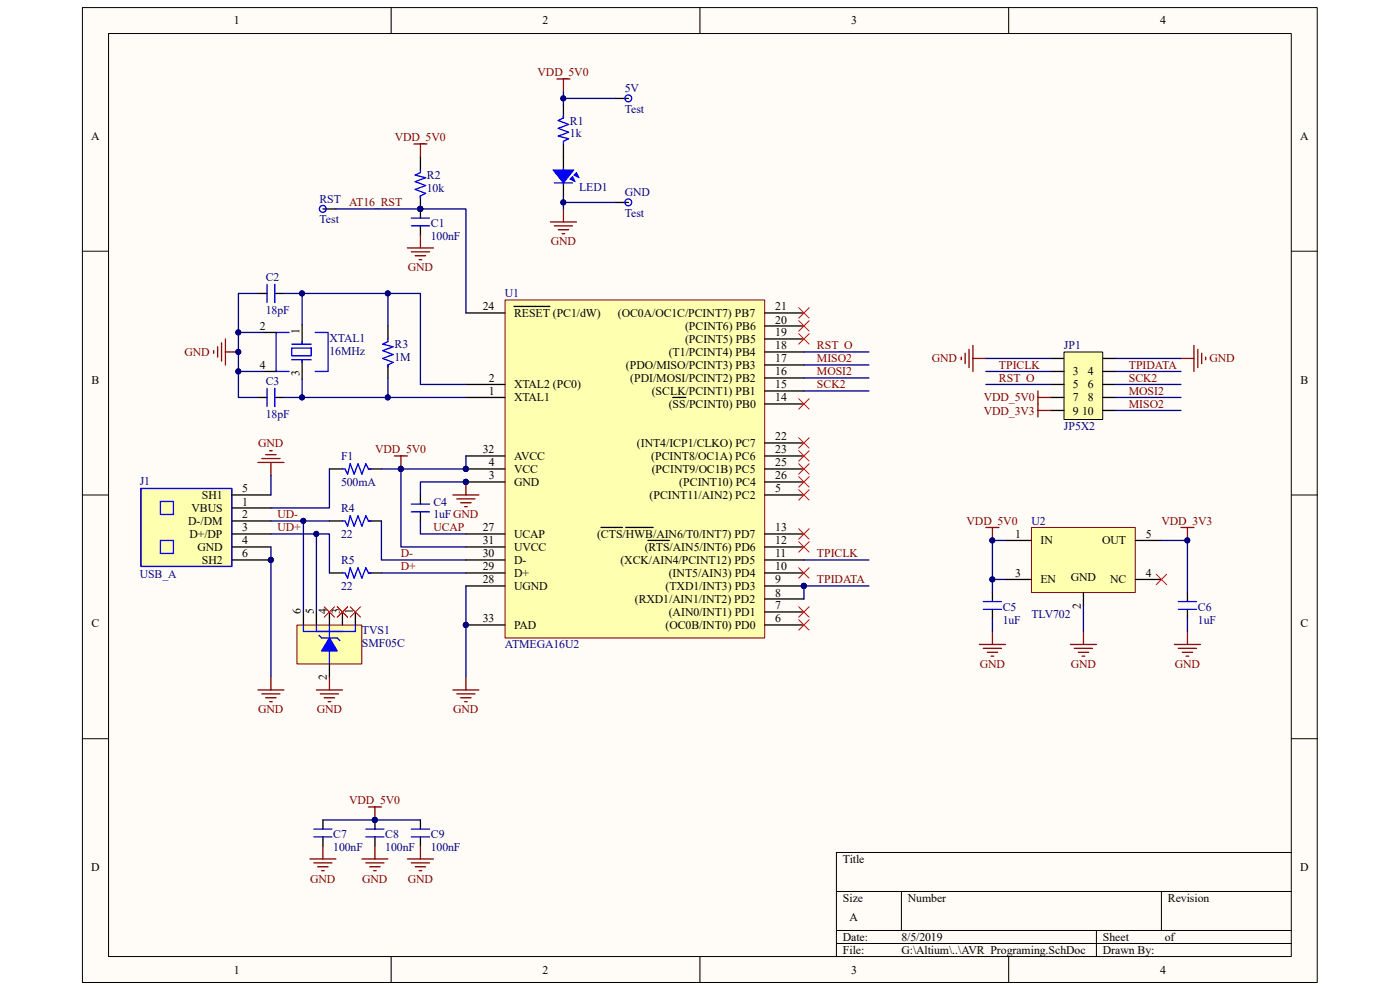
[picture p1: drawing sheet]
<svg xmlns="http://www.w3.org/2000/svg" width="297mm" height="210mm" viewBox="0 0 297 210" stroke-linecap="round" stroke-linejoin="round" font-family="sans-serif">
<path d="M17.5 1.7h261.9v206.7h-261.9z" fill="#fffcf8"/>
<path d="M17.5 1.6h261.9v206.8h-261.9z" fill="none" stroke="#000" stroke-width=".21"/>
<path d="M23.1 7.2h250.8v195.7h-250.8z" fill="#fffcf8"/>
<g fill="none" stroke="#000" stroke-width=".21">
<path d="M23 7.1h250.9v195.8h-250.9zM83 1.6v5.5M148.5 1.6v5.5M214 1.6v5.5M17.5 53.3h5.5M274 53.3h5.5M17.5 105h5.5M274 105h5.5M17.5 156.7h5.5M274 156.7h5.5M177.4 189.1h96.6M177.4 197.4h96.6"/>
<path d="M191.2 189.1v8.3M232.6 197.4v5.5M246.4 189.1v8.3M274 180.8h-96.6v22.1M83 202.9v5.5M148.5 202.9v5.5M177.4 200.1h96.6M214 202.9v5.5"/>
</g>
<path d="M107.2 63.7h55v71.6h-55z" fill="#ffffb0"/>
<path d="M107.1 63.6h55.1v71.7h-55.1z" fill="none" stroke="#800000" stroke-width=".21"/>
<g fill="none" stroke="#000" stroke-width=".28">
<path d="M89.2 33.3v2.7M89.2 41.6v4.7M89.2 47.9v1.9M54.7 62.2h1.9M55.8 78.8h2.8M55.8 70.5h2.8M58.3 62.2h1.9M64.1 68.9v4.1M64.1 76.3v4.1M82.3 69.1v2.8M82.3 77.4v2.8M98.8 66.4h8.3"/>
<path d="M109 65h7.7M162.3 66.4h8.2M162.3 77.4h8.2M162.3 74.7h8.2M162.3 71.9h8.2M162.3 69.1h8.2M54.7 84.3h1.9M58.3 84.3h1.9M69.9 99.5h2.7M78.2 99.5h2.7M98.8 84.3h8.3M98.8 81.6h8.3"/>
<path d="M98.8 99.5h8.3M98.8 96.7h8.3M142.7 84.3h2.8M162.3 99.5h8.2M162.3 85.7h8.2M162.3 94h8.2M162.3 96.7h8.2M162.3 82.9h8.2M162.3 80.2h8.2M69.9 110.5h2.7M78.2 110.5h2.7M89.2 105v1.9"/>
<path d="M89.2 108.6v1.9M98.8 102.2h8.3M98.8 118.8h8.3M98.8 116h8.3M98.8 113.3h8.3M127.5 111.9h4.5M132.7 111.9h5.9M137.5 114.6h4.5M162.3 102.2h8.2M162.3 105h8.2M162.3 118.8h8.2M162.3 116h8.2"/>
<path d="M162.3 113.3h8.2M69.9 121.5h2.7M78.2 121.5h2.7M98.8 132.6h8.3M98.8 124.3h8.3M98.8 121.5h8.3M162.3 132.6h8.2M162.3 129.8h8.2M162.3 127.1h8.2M162.3 124.3h8.2M162.3 121.5h8.2M68.5 173.9v2"/>
<path d="M68.5 177.5v2M79.5 173.9v2M79.5 177.5v2M89.2 173.9v2M89.2 177.5v2"/>
</g>
<g fill="#000080" stroke="#000080" stroke-width=".21">
<circle cx="98.8" cy="102.2" r=".53"/>
<circle cx="98.8" cy="99.5" r=".53"/>
<circle cx="170.5" cy="124.3" r=".53"/>
<circle cx="98.8" cy="132.6" r=".53"/>
<circle cx="50.5" cy="74.6" r=".53"/>
<circle cx="89.2" cy="44.3" r=".53"/>
<circle cx="85" cy="99.5" r=".53"/>
<circle cx="79.5" cy="173.9" r=".53"/>
</g>
<g fill="none" stroke="#00f" stroke-width=".28">
<path d="M89.2 36v.6l-1.1 .6 2.2 .5-2.2 .8 2.2 .9-2.2 .8 2.2 .8-1.1 .6v.5M87.3 47.9h3.8M87.3 46.3h3.8M56.6 60.3v3.9M58.3 60.3v3.9M61.3 70.5h-2.7v8.3h2.7M61.9 73.8h4.1v1.7h-4.1zM61.9 73h4.1M61.9 76.3h4.1M64.1 72.5v.5M64.1 76.3v.6M66.8 70.5h2.8v8.3h-2.8"/>
<path d="M82.3 71.9v.6l-1.1 .5 2.2 .6-2.2 .8 2.2 .8-2.2 .8 2.2 .9-1.1 .5v.6M56.6 82.4v3.8M58.3 82.4v3.8M72.6 99.5h.6l.5 1.1 .6-2.2 .8 2.2 .9-2.2 .8 2.2 .8-2.2 .6 1.1h.5M72.6 110.5h.6l.5 1.1 .6-2.2 .8 2.2 .9-2.2 .8 2.2 .8-2.2 .6 1.1h.5M87.3 106.9h3.8M87.3 108.6h3.8M72.6 121.5h.6l.5 1.1 .6-2.2 .8 2.2 .9-2.2 .8 2.2 .8-2.2 .6 1.1h.5M66.6 177.5h3.8M66.6 175.9h3.8M77.6 177.5h3.9M77.6 175.9h3.9"/>
<path d="M87.3 177.5h3.8M87.3 175.9h3.8"/>
</g>
<g fill="none" stroke="#800000" stroke-width=".28">
<path d="M87.8 30.5h2.8M89.2 30.5v2.8M86.4 52.6h5.5M87.3 53.4h3.8M88.1 54.3h2.2M88.9 55.1h.6M89.2 49.8v2.8M45.3 74.4v.5M46.2 73.6v2.2M47 72.7v3.9M47.8 71.9v5.5M47.8 74.7h2.8"/>
<path d="M54.7 98.1h5.5M55.5 97.3h3.9M56.4 96.4h2.2M57.2 95.6h.5M57.5 98.1v2.8M83.7 96.7h2.7M85.1 96.7v2.8M96.1 105h5.5M96.9 105.8h3.9M97.7 106.6h2.2M98.6 107.5h.5M98.8 102.2v2.8"/>
<path d="M54.7 146.4h5.5M55.5 147.2h3.9M56.4 148h2.2M57.2 148.8h.5M57.5 143.6v2.8M96.1 146.4h5.5M96.9 147.2h3.9M97.7 148h2.2M98.6 148.8h.5M98.8 143.6v2.8M68.5 179.5v2.7M78.2 171.2h2.7"/>
<path d="M79.5 171.2v2.7M79.5 179.5v2.7M89.2 179.5v2.7M65.7 182.2h5.6M66.6 183h3.8M67.4 183.9h2.2M68.2 184.7h.6M76.8 182.2h5.5M77.6 183h3.9M78.4 183.9h2.2M79.3 184.7h.5M86.4 182.2h5.5"/>
<path d="M87.3 183h3.8M88.1 183.9h2.2M88.9 184.7h.6"/>
</g>
<g fill="none" stroke="#f00" stroke-width=".21">
<path d="M169.4 65.3l2.2 2.2M169.4 68l2.2 2.2M169.4 70.8l2.2 2.2M171.6 65.3l-2.2 2.2M171.6 68l-2.2 2.2M171.6 70.8l-2.2 2.2M169.4 84.6l2.2 2.2M169.4 92.9l2.2 2.2M169.4 95.6l2.2 2.2M169.4 98.4l2.2 2.2M171.6 84.6l-2.2 2.2M171.6 92.9l-2.2 2.2"/>
<path d="M171.6 95.6l-2.2 2.2M171.6 98.4l-2.2 2.2M169.4 101.1l2.2 2.2M169.4 103.9l2.2 2.2M169.4 114.9l2.2 2.2M171.6 101.1l-2.2 2.2M171.6 103.9l-2.2 2.2M171.6 114.9l-2.2 2.2M169.4 128.7l2.2 2.2M169.4 131.5l2.2 2.2M171.6 128.7l-2.2 2.2M171.6 131.5l-2.2 2.2"/>
</g>
<path d="M63 132.6h13.8v8.2h-13.8z" fill="#ffffb0"/>
<path d="M63 132.6h13.8v8.2h-13.8z" fill="none" stroke="#800000" stroke-width=".21"/>
<path d="M69.9 135.3l1.6 2.8h-3.3z" fill="#00f"/>
<path d="M64.4 132.6v1.3h11v-1.3M67.1 132.6v1.3h5.5M67.7 134.8l.5 .5h3.3l.6 .6M69.9 135.3l1.6 2.8h-3.3zM69.9 132.6v2.7M69.9 138.1v2.7" fill="none" stroke="#00f" stroke-width=".28"/>
<path d="M64.4 129.8v2.8M67.1 129.8v2.8M69.9 129.8v2.8M72.6 129.8v2.8M75.4 129.8v2.8M69.9 140.8v2.8" fill="none" stroke="#000" stroke-width=".28"/>
<path d="M67.1 146.4h5.5M68 147.2h3.8M68.8 148h2.2M69.6 148.8h.6M69.9 143.6v2.8" fill="none" stroke="#800000" stroke-width=".28"/>
<path d="M169.4 112.2l2.2 2.2M171.6 112.2l-2.2 2.2M68.8 128.7l2.2 2.2M71 128.7l-2.2 2.2M71.5 128.7l2.2 2.2M73.7 128.7l-2.2 2.2M74.3 128.7l2.2 2.2M76.5 128.7l-2.2 2.2M169.4 120.4l2.2 2.2M171.6 120.4l-2.2 2.2" fill="none" stroke="#f00" stroke-width=".21"/>
<path d="M30 103.7h19.1v16.4h-19.1z" fill="#ffffb0"/>
<path d="M29.9 103.6h19.2v16.5h-19.2z" fill="none" stroke="#800000" stroke-width=".21"/>
<path d="M222.9 76h2.8M234 76h2.7M49.2 107.7h8.3M49.2 110.5h8.3M49.2 113.3h8.3M49.2 116h8.3M49.2 118.8h8.3M49.2 105h8.3" fill="none" stroke="#000" stroke-width=".28"/>
<circle cx="57.4" cy="118.8" r=".53" fill="#000080" stroke="#000080" stroke-width=".21"/>
<path d="M29.9 103.6h19.3v16.6h-19.3zM34 106.4h2.8v2.7h-2.8zM34 114.6h2.8v2.8h-2.8z" fill="none" stroke="#00f" stroke-width=".28"/>
<path d="M225.8 74.7h8.1v14.3h-8.1z" fill="#ffffb0"/>
<path d="M225.7 74.7h8.2v14.3h-8.2z" fill="none" stroke="#000" stroke-width=".21"/>
<path d="M222.9 78.8h2.8M234 78.8h2.7M222.9 81.6h2.8M222.9 84.3h2.8M222.9 87.1h2.8M234 81.6h2.7M234 84.3h2.7M234 87.1h2.7" fill="none" stroke="#000" stroke-width=".28"/>
<g fill="none" stroke="#800000" stroke-width=".28">
<path d="M203.9 75.8v.5M204.7 74.9v2.2M205.6 74.1v3.9M206.4 73.3v5.5M206.4 76h2.8M250.5 76h2.8M253.3 73.3v5.5M254.1 74.1v3.9M254.9 74.9v2.2M255.8 75.8v.5M220.2 82.9v5.5M220.2 84.3h2.7"/>
<path d="M220.2 87.1h2.7"/>
</g>
<path d="M218.9 111.9h21.9v13.8h-21.9z" fill="#ffffb0"/>
<path d="M218.8 111.9h22v13.8h-22z" fill="none" stroke="#800000" stroke-width=".21"/>
<g fill="none" stroke="#000" stroke-width=".28">
<path d="M119.5 22.3v2.7M119.5 30.5v2.8M130.6 20.9h2.7M68.5 44.3h2.8M130.6 42.9h2.7M213.3 114.6h5.5M240.9 114.6h5.5M210.5 125.7v1.9M210.5 129.3v1.9M213.3 122.9h5.5M229.8 125.7v2.7M240.9 122.9h5.5"/>
<path d="M251.9 125.7v1.9M251.9 129.3v1.9"/>
</g>
<g fill="none" stroke="#800000" stroke-width=".28">
<path d="M209.2 111.9h2.7M210.5 111.9v2.7M250.5 111.9h2.8M251.9 111.9v2.7M207.8 136.7h5.5M208.6 137.5h3.9M209.4 138.4h2.2M210.3 139.2h.5M210.5 133.9v2.8M227.1 136.7h5.5M227.9 137.5h3.9M228.7 138.4h2.2"/>
<path d="M229.6 139.2h.5M229.8 133.9v2.8M249.1 136.7h5.6M250 137.5h3.8M250.8 138.4h2.2M251.6 139.2h.6M251.9 133.9v2.8"/>
</g>
<g fill="#000080" stroke="#000080" stroke-width=".21">
<circle cx="210.5" cy="114.6" r=".53"/>
<circle cx="251.9" cy="114.6" r=".53"/>
</g>
<path d="M119.5 24.5v.5l-1.1 .6 2.2 .8-2.2 .8 2.2 .9-2.2 .8 2.2 .5-1.1 .6v.5M134 20.8a.72 .72 0 0 0-1.1-.6 .72 .72 0 0 0 0 1.3 .72 .72 0 0 0 1.1-.6M67.8 44.3a.72 .72 0 0 1 1-.6 .72 .72 0 0 1 .1 1.2 .72 .72 0 0 1-1.1-.5M134 42.9a.72 .72 0 0 0-1.1-.6 .72 .72 0 0 0 0 1.2 .72 .72 0 0 0 1.1-.6M208.6 127.6h3.9M208.6 129.3h3.9M250 127.6h3.8M250 129.3h3.8" fill="none" stroke="#00f" stroke-width=".28"/>
<path d="M245.3 121.8l2.2 2.2M247.5 121.8l-2.2 2.2" fill="none" stroke="#f00" stroke-width=".21"/>
<path d="M122.3 36.6l.5 1.1-1.1-.5z" fill="#00f"/>
<path d="M122.3 36.6l.5 1.1-1.1-.5z" fill="none" stroke="#00f" stroke-width=".21"/>
<path d="M120.9 38l.6-.6 .5 1.1z" fill="#00f"/>
<path d="M120.9 38l.6-.6 .5 1.1z" fill="none" stroke="#00f" stroke-width=".21"/>
<path d="M117.3 36h4.4l-2.2 2.8z" fill="#00f"/>
<path d="M117.3 36h4.4l-2.2 2.8z" fill="none" stroke="#00f" stroke-width=".21"/>
<path d="M117.6 38.8h3.9M119.5 35.8v.8M119.5 38.5v.6" fill="none" stroke="#00f" stroke-width=".28"/>
<path d="M119.5 33.3v2.7M119.5 38.8v2.8" fill="none" stroke="#000" stroke-width=".28"/>
<path d="M118.1 16.7h2.8M119.5 16.7v2.8M116.8 47.1h5.5M117.6 47.9h3.9M118.4 48.7h2.2M119.3 49.6h.5M119.5 44.3v2.8" fill="none" stroke="#800000" stroke-width=".28"/>
<g fill="none" stroke="#000080" stroke-width=".28">
<path d="M119.5 19.5v1.4M130.6 20.9h-11.1v1.4M71.3 44.3h27.5v22.1M119.5 41.6v1.3h11.1M119.5 42.9v1.4M50.6 70.5h5.2M50.6 78.8h5.2M54.7 62.2h-4.1v22.1h4.1M60.2 62.2h3.9M64.1 68.9v-6.7h25.1v19.4h9.6M82.3 62.2v6.9M170.5 77.4h13.8"/>
<path d="M170.5 74.7h13.8M209.2 78.8h13.7M209.2 76h13.7M236.7 78.8h13.8M236.7 76h13.8M60.2 84.3h3.9M64.1 80.4v3.9h34.7M69.9 99.5v8.2h-12.4M82.3 80.2v4.1M85.1 99.5v16.5h13.7M98.8 96.7v2.8h-17.9M170.5 80.2h13.8"/>
<path d="M170.5 82.9h13.8M209.2 81.6h13.7M236.7 84.3h13.8M236.7 87.1h13.8M236.7 81.6h13.8M57.5 113.3h12.4v8.2M57.5 110.5h6.9v19.3M57.5 100.9v4.1M57.5 116v27.6M64.4 110.5h5.5M67.1 113.3v16.5M80.9 110.5v8.3h17.9"/>
<path d="M89.2 110.5v2.8h9.6M98.8 102.2h-9.6v2.8M170.5 118.8h13.8M213.3 114.6h-2.8v8.3h2.8M246.4 114.6h5.5v11.1M80.9 121.5h17.9M98.8 124.3v19.3M184.3 124.3h-13.8v2.8M210.5 122.9v2.8M210.5 131.2v2.7M229.8 128.4v5.5M251.9 131.2v2.7"/>
<path d="M68.5 173.9h20.7"/>
</g>
<g fill="#000080" stroke="#000080" stroke-width=".21">
<circle cx="64.1" cy="84.3" r=".53"/>
<circle cx="64.1" cy="62.2" r=".53"/>
<circle cx="82.3" cy="62.2" r=".53"/>
<circle cx="82.3" cy="84.3" r=".53"/>
<circle cx="50.5" cy="70.5" r=".53"/>
<circle cx="50.5" cy="78.8" r=".53"/>
<circle cx="67.1" cy="113.3" r=".53"/>
<circle cx="79.5" cy="173.9" r=".53"/>
<circle cx="98.8" cy="102.2" r=".53"/>
<circle cx="85" cy="99.5" r=".53"/>
<circle cx="98.8" cy="99.5" r=".53"/>
<circle cx="98.8" cy="132.6" r=".53"/>
<circle cx="170.5" cy="124.3" r=".53"/>
<circle cx="89.2" cy="44.3" r=".53"/>
<circle cx="50.5" cy="74.6" r=".53"/>
<circle cx="64.3" cy="110.5" r=".53"/>
<circle cx="57.4" cy="118.8" r=".53"/>
<circle cx="210.5" cy="122.9" r=".53"/>
<circle cx="210.5" cy="114.6" r=".53"/>
<circle cx="251.9" cy="114.6" r=".53"/>
<circle cx="119.5" cy="20.9" r=".53"/>
<circle cx="119.5" cy="42.9" r=".53"/>
</g>
<g font-size="2.5">
<text x="49.6" y="5.2">1</text>
<text x="115.1" y="5.2">2</text>
<text x="180.6" y="5.2">3</text>
<text x="246.1" y="5.2">4</text>
<text x="19.3" y="29.6">A</text>
<text x="275.8" y="29.6">A</text>
<text x="102.4" y="65.8">24</text>
<text x="164.5" y="65.8">21</text>
<text x="55.1" y="70">2</text>
<text x="63.5" y="70.8" transform="rotate(-90 63.5 70.8)">1</text>
<text x="109" y="67.2">RESET (PC1/dW)</text>
<text x="131.1" y="67.2">(OC0A/OC1C/PCINT7) PB7</text>
<text x="145.3" y="70">(PCINT6) PB6</text>
<text x="164.5" y="71.4">19</text>
<text x="164.5" y="68.6">20</text>
<text x="141.9" y="75.5">(T1/PCINT4) PB4</text>
<text x="145.3" y="72.7">(PCINT5) PB5</text>
<text x="164.5" y="76.9">17</text>
<text x="164.5" y="74.1">18</text>
<text x="19.4" y="81.4">B</text>
<text x="55.1" y="78.3">4</text>
<text x="63.5" y="79.8" transform="rotate(-90 63.5 79.8)">3</text>
<text x="103.7" y="83.8">1</text>
<text x="103.7" y="81">2</text>
<text x="109" y="82.4">XTAL2 (PC0)</text>
<text x="132.8" y="78.3">(PDO/MISO/PCINT3) PB3</text>
<text x="133.7" y="81">(PDI/MOSI/PCINT2) PB2</text>
<text x="138.3" y="83.8">(SCLK/PCINT1) PB1</text>
<text x="164.5" y="82.4">15</text>
<text x="164.5" y="79.6">16</text>
<text x="227.6" y="79.6">3</text>
<text x="227.6" y="82.4">5</text>
<text x="230.8" y="79.6">4</text>
<text x="230.8" y="82.4">6</text>
<text x="275.9" y="81.4">B</text>
<text x="109" y="85.1">XTAL1</text>
<text x="141.9" y="86.5">(SS/PCINT0) PB0</text>
<text x="164.5" y="85.1">14</text>
<text x="227.6" y="85.1">7</text>
<text x="227.6" y="87.9">9</text>
<text x="229.6" y="87.9">10</text>
<text x="230.8" y="85.1">8</text>
<text x="135.1" y="94.8">(INT4/ICP1/CLKO) PC7</text>
<text x="164.5" y="93.4">22</text>
<text x="102.4" y="96.2">32</text>
<text x="103.7" y="101.7">3</text>
<text x="103.7" y="98.9">4</text>
<text x="109" y="100.3">VCC</text>
<text x="109" y="97.6">AVCC</text>
<text x="138.1" y="97.6">(PCINT8/OC1A) PC6</text>
<text x="138.3" y="100.3">(PCINT9/OC1B) PC5</text>
<text x="164.5" y="96.2">23</text>
<text x="164.5" y="98.9">25</text>
<text x="164.5" y="101.7">26</text>
<text x="42.8" y="105.8">SH1</text>
<text x="51.4" y="107.2">1</text>
<text x="51.4" y="104.4">5</text>
<text x="109" y="103.1">GND</text>
<text x="137.8" y="105.8">(PCINT11/AIN2) PC2</text>
<text x="144.1" y="103.1">(PCINT10) PC4</text>
<text x="164.5" y="104.4">5</text>
<text x="39.9" y="111.3">D-/DM</text>
<text x="40.6" y="108.6">VBUS</text>
<text x="51.4" y="110">2</text>
<text x="51.4" y="112.7">3</text>
<text x="102.4" y="112.7">27</text>
<text x="164.5" y="112.7">13</text>
<text x="40.2" y="114.1">D+/DP</text>
<text x="41.9" y="116.9">GND</text>
<text x="42.8" y="119.6">SH2</text>
<text x="51.4" y="115.5">4</text>
<text x="51.4" y="118.2">6</text>
<text x="102.4" y="118.2">30</text>
<text x="102.4" y="115.5">31</text>
<text x="109" y="114.1">UCAP</text>
<text x="109" y="119.6">D-</text>
<text x="109" y="116.9">UVCC</text>
<text x="126.7" y="114.1">(CTS/HWB/AIN6/T0/INT7) PD7</text>
<text x="131.6" y="119.6">(XCK/AIN4/PCINT12) PD5</text>
<text x="136.8" y="116.9">(RTS/AIN5/INT6) PD6</text>
<text x="164.5" y="118.2">11</text>
<text x="164.5" y="115.5">12</text>
<text x="215.3" y="114.1">1</text>
<text x="220.7" y="115.5">IN</text>
<text x="233.8" y="115.5">OUT</text>
<text x="243.1" y="114.1">5</text>
<text x="102.4" y="123.7">28</text>
<text x="102.4" y="121">29</text>
<text x="109" y="125.1">UGND</text>
<text x="109" y="122.4">D+</text>
<text x="141.2" y="125.1">(TXD1/INT3) PD3</text>
<text x="141.9" y="122.4">(INT5/AIN3) PD4</text>
<text x="164.5" y="123.7">9</text>
<text x="164.5" y="121">10</text>
<text x="215.3" y="122.4">3</text>
<text x="220.7" y="123.7">EN</text>
<text x="227.2" y="123.2">GND</text>
<text x="235.5" y="123.7">NC</text>
<text x="243.1" y="122.4">4</text>
<text x="63.8" y="130.3" transform="rotate(-90 63.8 130.3)">6</text>
<text x="66.6" y="130.3" transform="rotate(-90 66.6 130.3)">5</text>
<text x="69.3" y="130.3" transform="rotate(-90 69.3 130.3)">4</text>
<text x="72.1" y="130.3" transform="rotate(-90 72.1 130.3)">3</text>
<text x="74.8" y="130.3" transform="rotate(-90 74.8 130.3)">1</text>
<text x="134.7" y="127.9">(RXD1/AIN1/INT2) PD2</text>
<text x="141.9" y="130.6">(AIN0/INT1) PD1</text>
<text x="164.5" y="129.3">7</text>
<text x="164.5" y="126.5">8</text>
<text x="229.3" y="129.1" transform="rotate(-90 229.3 129.1)">2</text>
<text x="19.4" y="133.1">C</text>
<text x="102.4" y="132">33</text>
<text x="109" y="133.4">PAD</text>
<text x="141.2" y="133.4">(OC0B/INT0) PD0</text>
<text x="164.5" y="132">6</text>
<text x="275.9" y="133.1">C</text>
<text x="69.3" y="144.3" transform="rotate(-90 69.3 144.3)">2</text>
<text x="19.3" y="184.8">D</text>
<text x="178.8" y="183.1">Title</text>
<text x="275.8" y="184.8">D</text>
<text x="178.8" y="191.3">Size</text>
<text x="192.6" y="191.3">Number</text>
<text x="247.8" y="191.3">Revision</text>
<text x="180.2" y="195.5">A</text>
<text x="178.8" y="199.6">Date:</text>
<text x="178.8" y="202.4">File:</text>
<text x="191.2" y="199.6">8/5/2019</text>
<text x="191.2" y="202.4">G:\Altium\..\AVR_Programing.SchDoc</text>
<text x="234" y="199.6">Sheet</text>
<text x="234" y="202.4">Drawn By:</text>
<text x="247.1" y="199.6">of</text>
<text x="49.6" y="206.5">1</text>
<text x="115.1" y="206.5">2</text>
<text x="180.6" y="206.5">3</text>
<text x="246.1" y="206.5">4</text>
</g>
<g font-size="2.5" fill="#800000">
<text x="114" y="16.2">VDD_5V0</text>
<text x="83.7" y="30">VDD_5V0</text>
<text x="74" y="43.8">AT16_RST</text>
<text x="116.8" y="52.1">GND</text>
<text x="86.5" y="57.6">GND</text>
<text x="39.1" y="75.5">GND</text>
<text x="173.3" y="76.9">MISO2</text>
<text x="173.3" y="74.1">RST_O</text>
<text x="197.7" y="76.9">GND</text>
<text x="256.6" y="76.9">GND</text>
<text x="173.3" y="79.6">MOSI2</text>
<text x="173.3" y="82.4">SCK2</text>
<text x="211.9" y="81">RST_O</text>
<text x="211.9" y="78.3">TPICLK</text>
<text x="239.5" y="83.8">MOSI2</text>
<text x="239.5" y="81">SCK2</text>
<text x="239.5" y="78.3">TPIDATA</text>
<text x="208.7" y="85.1">VDD_5V0</text>
<text x="208.7" y="87.9">VDD_3V3</text>
<text x="239.5" y="86.5">MISO2</text>
<text x="54.8" y="94.8">GND</text>
<text x="79.6" y="96.2">VDD_5V0</text>
<text x="58.8" y="110">UD-</text>
<text x="58.8" y="112.7">UD+</text>
<text x="91.9" y="112.7">UCAP</text>
<text x="205.1" y="111.3">VDD_5V0</text>
<text x="246.4" y="111.3">VDD_3V3</text>
<text x="85" y="118.2">D-</text>
<text x="173.3" y="118.2">TPICLK</text>
<text x="85" y="121">D+</text>
<text x="173.3" y="123.7">TPIDATA</text>
<text x="207.9" y="141.7">GND</text>
<text x="227.2" y="141.7">GND</text>
<text x="249.2" y="141.7">GND</text>
<text x="54.8" y="151.3">GND</text>
<text x="67.2" y="151.3">GND</text>
<text x="96.1" y="151.3">GND</text>
<text x="74.1" y="170.6">VDD_5V0</text>
<text x="65.8" y="187.2">GND</text>
<text x="76.8" y="187.2">GND</text>
<text x="86.5" y="187.2">GND</text>
</g>
<g font-size="2.5" fill="#000080">
<text x="132.5" y="19.5">5V</text>
<text x="132.5" y="23.9">Test</text>
<text x="120.9" y="26.4">R1</text>
<text x="120.9" y="29.2">1k</text>
<text x="90.6" y="38">R2</text>
<text x="90.6" y="40.8">10k</text>
<text x="122.8" y="40.5">LED1</text>
<text x="132.5" y="41.6">GND</text>
<text x="67.8" y="43">RST</text>
<text x="67.8" y="47.4">Test</text>
<text x="132.5" y="46">Test</text>
<text x="91.4" y="48.2">C1</text>
<text x="91.4" y="51">100nF</text>
<text x="56.4" y="59.5">C2</text>
<text x="107.1" y="63.1">U1</text>
<text x="56.4" y="66.7">18pF</text>
<text x="69.9" y="72.5">XTAL1</text>
<text x="69.9" y="75.2">16MHz</text>
<text x="83.7" y="73.8">R3</text>
<text x="83.7" y="76.6">1M</text>
<text x="225.7" y="74.1">JP1</text>
<text x="56.4" y="81.6">C3</text>
<text x="56.4" y="88.7">18pF</text>
<text x="225.7" y="91.2">JP5X2</text>
<text x="72.3" y="97.6">F1</text>
<text x="29.6" y="102.8">J1</text>
<text x="72.3" y="103.1">500mA</text>
<text x="91.9" y="107.2">C4</text>
<text x="72.3" y="108.6">R4</text>
<text x="91.9" y="110">1uFGND</text>
<text x="218.8" y="111.3">U2</text>
<text x="72.3" y="114.1">22</text>
<text x="72.3" y="119.6">R5</text>
<text x="29.6" y="122.6">USB_A</text>
<text x="72.3" y="125.1">22</text>
<text x="212.7" y="129.5">C5</text>
<text x="218.8" y="131.2">TLV702</text>
<text x="254.1" y="129.5">C6</text>
<text x="76.8" y="134.5">TVS1</text>
<text x="76.8" y="137.3">SMF05C</text>
<text x="107.1" y="137.5">ATMEGA16U2</text>
<text x="212.7" y="132.3">1uF</text>
<text x="254.1" y="132.3">1uF</text>
<text x="70.7" y="177.8">C7</text>
<text x="81.7" y="177.8">C8</text>
<text x="91.4" y="177.8">C9</text>
<text x="70.7" y="180.6">100nF</text>
<text x="81.7" y="180.6">100nF</text>
<text x="91.4" y="180.6">100nF</text>
</g>
</svg>
